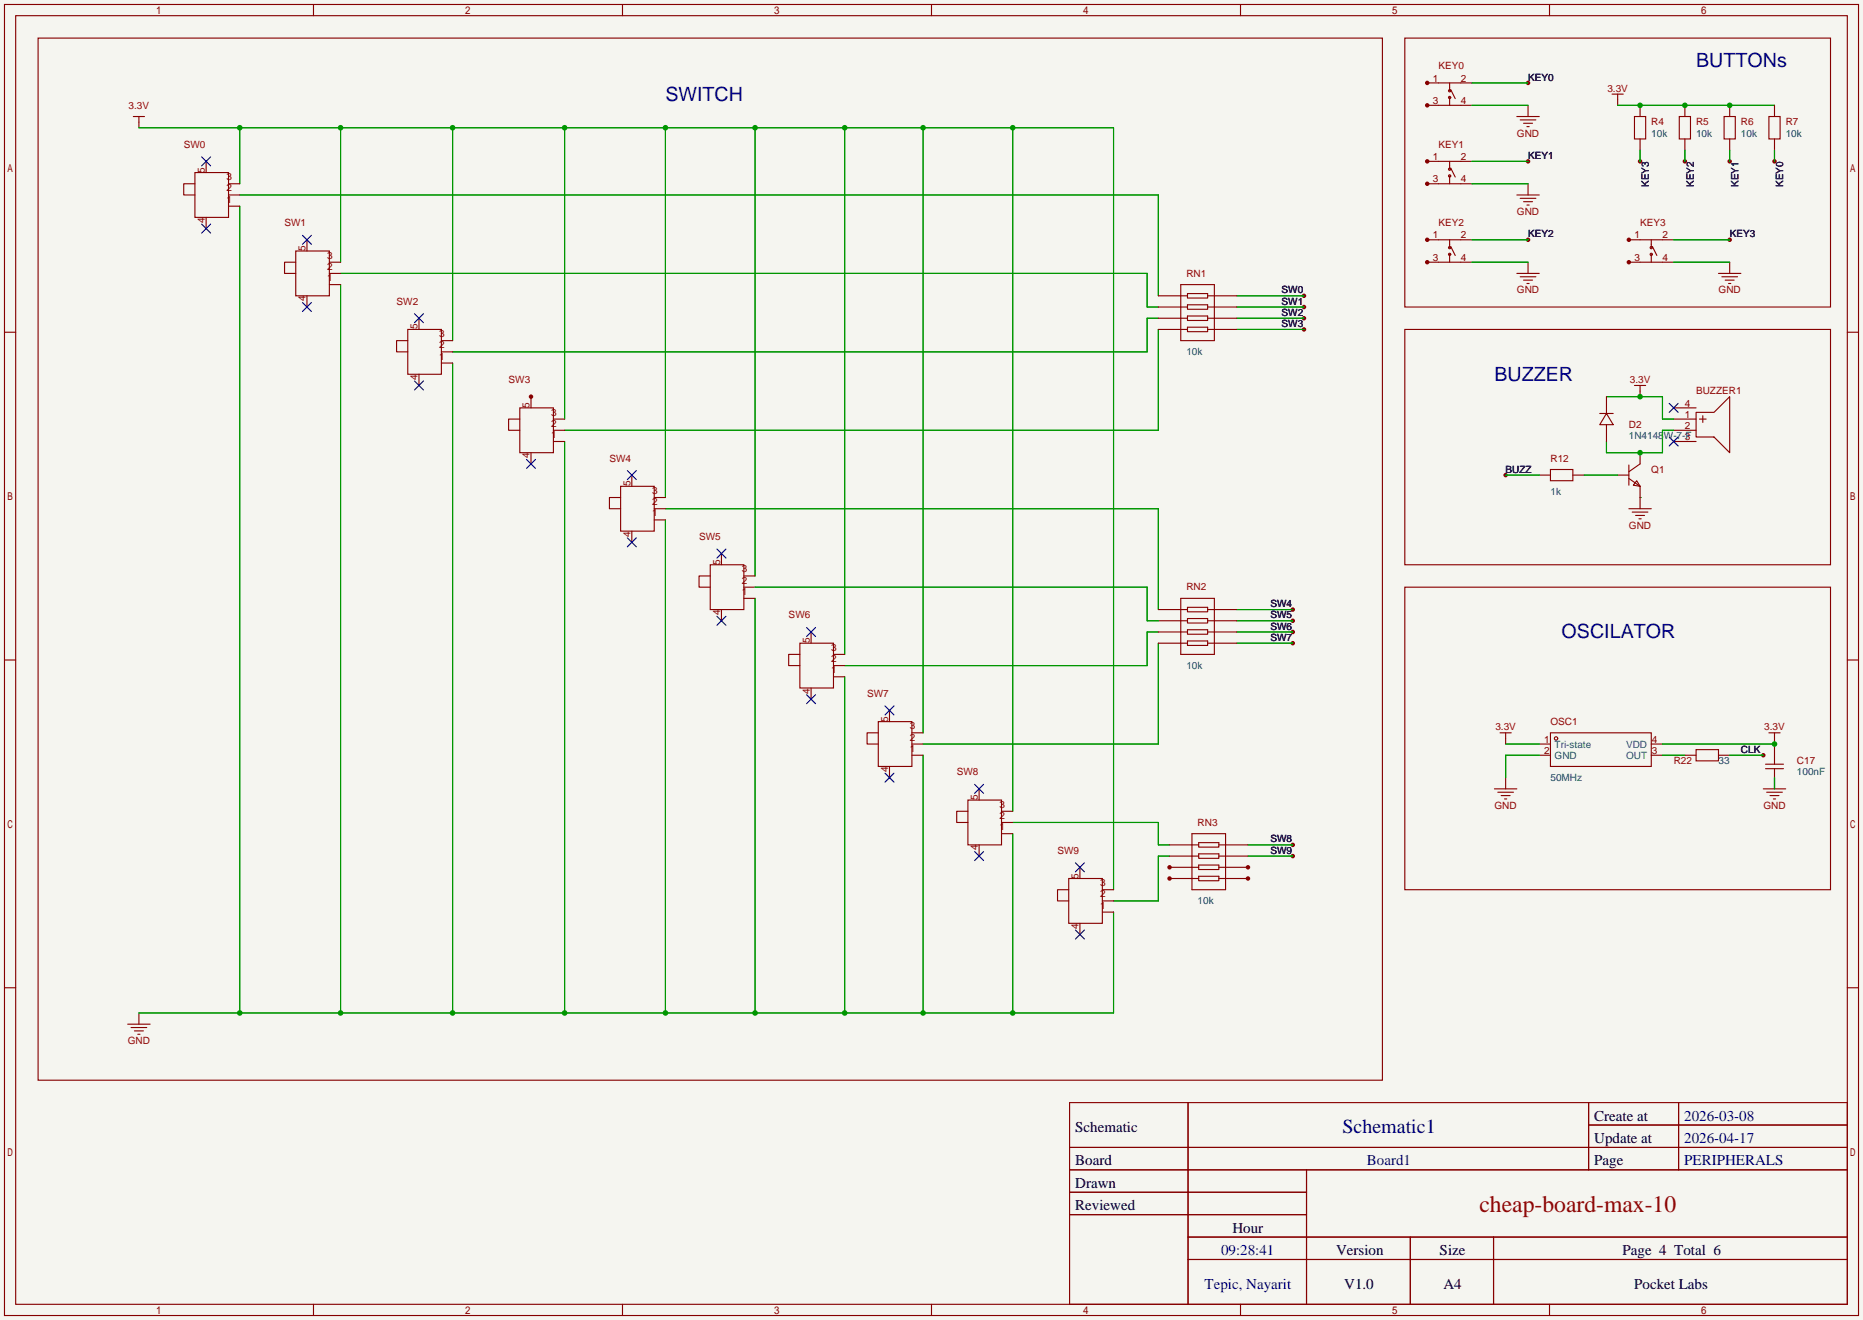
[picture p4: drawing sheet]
<svg xmlns="http://www.w3.org/2000/svg" width="422mm" height="299mm" viewBox="0 0 422 299" stroke-linecap="round" stroke-linejoin="round" font-family="sans-serif">
<path d="M0 0h422.4v299.2h-422.4z" fill="#f5f5f0"/>
<g fill="#850000">
<circle cx="120.4" cy="89.9" r=".51"/>
<circle cx="265.2" cy="196.6" r=".51"/>
<circle cx="265.2" cy="199.1" r=".51"/>
<circle cx="283" cy="199.1" r=".51"/>
<circle cx="283" cy="196.6" r=".51"/>
<circle cx="323.6" cy="18.8" r=".51"/>
<circle cx="323.6" cy="23.9" r=".51"/>
<circle cx="323.6" cy="36.6" r=".51"/>
<circle cx="323.6" cy="41.7" r=".51"/>
<circle cx="323.6" cy="54.4" r=".51"/>
<circle cx="323.6" cy="59.4" r=".51"/>
<circle cx="369.3" cy="54.4" r=".51"/>
<circle cx="369.3" cy="59.4" r=".51"/>
<circle cx="295.7" cy="74.7" r=".51"/>
<circle cx="293.1" cy="138.2" r=".51"/>
<circle cx="293.1" cy="140.7" r=".51"/>
<circle cx="293.1" cy="143.3" r=".51"/>
<circle cx="293.1" cy="145.8" r=".51"/>
<circle cx="293.1" cy="191.5" r=".51"/>
<circle cx="293.1" cy="194.1" r=".51"/>
<circle cx="295.7" cy="69.6" r=".51"/>
<circle cx="295.7" cy="67.1" r=".51"/>
<circle cx="295.7" cy="72.1" r=".51"/>
<circle cx="346.5" cy="18.8" r=".51"/>
<circle cx="346.5" cy="54.4" r=".51"/>
<circle cx="392.2" cy="54.4" r=".51"/>
<circle cx="346.5" cy="36.6" r=".51"/>
<circle cx="371.9" cy="36.6" r=".51"/>
<circle cx="382" cy="36.6" r=".51"/>
<circle cx="402.3" cy="36.6" r=".51"/>
<circle cx="392.2" cy="36.6" r=".51"/>
<circle cx="341.4" cy="107.7" r=".51"/>
<circle cx="399.8" cy="171.2" r=".51"/>
</g>
<g fill="none" stroke="#850000" stroke-width=".25">
<path d="M1 1h420.4v297.2h-420.4zM3.6 3.6h415.2v292.1h-415.2zM8.6 8.6h304.8v236.3h-304.8zM71.1 1v2.6M141.1 1v2.6M211.2 1v2.6M281.3 1v2.6M318.5 8.6h96.5v61h-96.5zM323.6 18.8h10.2M328.7 18.8v1.8M351.3 1v2.6M30.2 26.4h2.6"/>
<path d="M31.5 26.4v2.6M44.2 39.1h7.6v10.2h-7.6zM46.7 36.6v2.5M323.6 23.9h10.2M323.6 36.6h10.2M328.7 22.1v1.8M328.7 36.6v1.8M328.7 39.9v1.8M328.9 20.3l1 2.1M328.9 38.1l1 2M343.9 26.4h5.1M344.7 27.2h3.5"/>
<path d="M345.4 27.9h2.1M346.2 28.7h.5M346.5 23.9v2.5M365.5 21.3h2.5M366.8 21.3v2.6M370.6 26.4h2.5v5.1h-2.5zM371.9 23.9v2.5M371.9 31.5v2.5M380.7 26.4h2.6v5.1h-2.6zM382 23.9v2.5M382 31.5v2.5M390.9 26.4h2.5v5.1h-2.5z"/>
<path d="M392.2 23.9v2.5M392.2 31.5v2.5M401.1 26.4h2.5v5.1h-2.5zM402.3 23.9v2.5M402.3 31.5v2.5M44.2 41.7h-2.5v2.5h2.5M46.7 49.3v2.5M51.8 46.7h2.6M51.8 44.2h2.6M51.8 41.7h2.6M67.1 56.9h7.6v10.2h-7.6zM67.1 59.4h-2.6v2.6h2.6"/>
<path d="M69.6 54.4v2.5M74.7 59.4h2.5M323.6 59.4h10.2M323.6 41.7h10.2M323.6 54.4h10.2M328.7 54.4v1.7M328.7 57.7v1.7M328.9 55.9l1 2M343.9 44.2h5.1M344.7 45h3.5M345.4 45.7h2.1M346.2 46.5h.5"/>
<path d="M346.5 41.7v2.5M346.5 59.4v2.6M369.3 59.4h10.2M369.3 54.4h10.2M374.4 54.4v1.7M374.4 57.7v1.7M374.6 55.9l1.1 2M392.2 59.4v2.6M1 75.3h2.6M69.6 67.1v2.5M74.7 64.5h2.5M74.7 62h2.5"/>
<path d="M92.5 74.7h7.6v10.1h-7.6zM92.5 77.2h-2.6v2.6h2.6M95 72.1v2.6M100.1 79.8h2.5M100.1 77.2h2.5M262.6 67.1h6.6M262.6 69.6h6.6M262.6 72.1h6.6M262.6 74.7h6.6M267.7 64.5h7.6v12.7h-7.6zM269.2 66.5h4.6v1.1h-4.6zM269.2 69.1h4.6v1h-4.6z"/>
<path d="M269.2 71.6h4.6v1h-4.6zM269.2 74.2h4.6v1h-4.6zM273.8 67.1h6.6M273.8 69.6h6.6M273.8 72.1h6.6M273.8 74.7h6.6M318.5 74.7h96.5v53.3h-96.5zM343.9 62h5.1M344.7 62.7h3.5M345.4 63.5h2.1M346.2 64.3h.5M389.6 62h5.1"/>
<path d="M390.4 62.7h3.6M391.2 63.5h2M391.9 64.3h.5M418.8 75.3h2.6M95 84.8v2.6M100.1 82.3h2.5M117.9 92.5h7.6v10.1h-7.6zM117.9 95h-2.6v2.5h2.6M120.4 89.9v2.6M125.5 97.5h2.5M125.5 95h2.5M362.7 93.7h3.1"/>
<path d="M364.2 93.7l1.6 2.6h-3.1zM364.2 89.9v3.8M364.2 96.3v3.8M370.6 87.4h2.5M371.9 87.4v2.5M379.5 97.5h5.1M379.5 95h5.1M379.5 92.5h5.1M384.6 93.5h4l3.6-3.6v12.7l-3.6-3.5h-4zM385.3 95h1.5M386.1 94.2v1.6M120.4 102.6v2.6"/>
<path d="M125.5 100.1h2.5M140.7 110.2h7.6v10.2h-7.6zM140.7 112.8h-2.5v2.5h2.5M143.3 107.7v2.5M148.3 117.9h2.6M148.3 115.3h2.6M148.3 112.8h2.6M349 107.7h2.5M351.5 106.4h5.1v2.6h-5.1zM356.6 107.7h2.6M366.8 107.7h2.5M369.3 115.3h5.1"/>
<path d="M369.3 108.5l2.6 1.7M369.3 105.4v4.6M370.1 116.1h3.5M370.8 116.8h2.1M371.1 109l.8 1.2-1.6-.2zM371.6 117.6h.5M371.9 102.6v2.6l-2.6 1.7M371.9 110.2v5.1M379.5 100.1h5.1M143.3 120.4v2.5M161 128h7.7v10.2h-7.7zM161 130.6h-2.5v2.5h2.5"/>
<path d="M163.6 125.5v2.5M163.6 138.2v2.5M168.7 135.6h2.5M168.7 133.1h2.5M168.7 130.6h2.5M262.6 138.2h6.6M267.7 135.6h7.6v12.7h-7.6zM269.2 137.7h4.6v1h-4.6zM273.8 138.2h6.6M318.5 133.1h96.5v68.6h-96.5zM1 149.6h2.6M181.4 145.8h7.6v10.2h-7.6z"/>
<path d="M181.4 148.3h-2.6v2.6h2.6M183.9 143.3v2.5M183.9 156v2.5M189 153.4h2.5M189 150.9h2.5M189 148.3h2.5M262.6 140.7h6.6M262.6 143.3h6.6M262.6 145.8h6.6M269.2 140.2h4.6v1h-4.6zM269.2 142.7h4.6v1.1h-4.6zM269.2 145.3h4.6v1h-4.6z"/>
<path d="M273.8 140.7h6.6M273.8 143.3h6.6M273.8 145.8h6.6M418.8 149.6h2.6M199.1 163.6h7.7v10.1h-7.7zM199.1 166.1h-2.5v2.6h2.5M201.7 161v2.6M201.7 173.7v2.6M206.8 171.2h2.5M206.8 168.7h2.5M206.8 166.1h2.5M222 178.8v2.6"/>
<path d="M338.8 178.8h5.1M339.6 179.6h3.6M340.1 166.1h2.5M341.4 166.1v2.6M341.4 176.3v2.5M349 171.2h2.5M349 168.7h2.5M351.5 166.1h22.9v7.6h-22.9zM374.4 171.2h2.5M374.4 168.7h2.5M382 171.2h2.6M384.6 169.9h5v2.6h-5z"/>
<path d="M389.6 171.2h2.6M399.8 178.8h5.1M400.3 174.2h4.1M400.3 173.2h4.1M400.6 179.6h3.5M401.1 166.1h2.5M402.3 166.1v7.1M402.3 174.2v4.6M219.5 181.4h7.6v10.1h-7.6zM219.5 183.9h-2.6v2.5h2.6M222 191.5v2.6M227.1 189h2.5"/>
<path d="M227.1 186.4h2.5M227.1 183.9h2.5M242.3 199.1h7.6v10.2h-7.6zM244.9 196.6v2.5M265.2 191.5h6.6M265.2 194.1h6.6M265.2 196.6h6.6M265.2 199.1h6.6M270.3 189h7.6v12.7h-7.6zM271.8 191h4.6v1h-4.6zM271.8 193.5h4.6v1.1h-4.6zM271.8 196.1h4.6v1h-4.6z"/>
<path d="M271.8 198.6h4.6v1h-4.6zM276.4 191.5h6.6M276.4 194.1h6.6M276.4 196.6h6.6M276.4 199.1h6.6M340.4 180.3h2M341.1 181.1h.5M401.3 180.3h2.1M402.1 181.1h.5M242.3 201.7h-2.5v2.5h2.5M244.9 209.3v2.5M249.9 206.8h2.6"/>
<path d="M249.9 204.2h2.6M249.9 201.7h2.6M1 223.9h2.6M29 232.2h5M29.7 232.9h3.6M30.5 233.7h2M31.2 234.4h.5M31.5 229.6v2.6M418.8 223.9h2.6M242.5 249.9h176.3v45.8h-176.3zM269.4 249.9v45.8M360.2 249.9v15.3"/>
<path d="M360.2 255h58.6M380.6 249.9v15.3M242.5 260.1h176.3M242.5 265.2h176.3M242.5 270.3h53.7M242.5 275.3h53.7M296.2 265.2v30.5M71.1 295.7v2.5M141.1 295.7v2.5M211.2 295.7v2.5M269.4 280.4h149.4M269.4 285.5h149.4"/>
<path d="M281.3 295.7v2.5M319.8 280.4v15.3M338.6 280.4v15.3M351.3 295.7v2.5"/>
<circle cx="328.7" cy="39.9" r=".25"/>
<circle cx="328.7" cy="20.6" r=".25"/>
<circle cx="328.7" cy="38.4" r=".25"/>
<circle cx="328.7" cy="22.1" r=".25"/>
<circle cx="328.7" cy="57.7" r=".25"/>
<circle cx="328.7" cy="56.1" r=".25"/>
<circle cx="374.4" cy="57.7" r=".25"/>
<circle cx="374.4" cy="56.1" r=".25"/>
<circle cx="352.8" cy="167.4" r=".38"/>
</g>
<g fill="none" stroke="#009600" stroke-width=".25">
<path d="M333.8 18.8h12.7M31.5 29h221v172.7M54.4 29v12.7M77.2 29v30.4M102.6 29v48.2M128 29v66M150.9 29v83.8M171.2 29v101.6M191.5 29v119.3M209.3 29v137.1M229.6 29v154.9M333.8 23.9h12.7"/>
<path d="M333.8 36.6h12.7M366.8 23.9h35.5M371.9 34v2.6M382 34v2.6M392.2 34v2.6M402.3 34v2.6M54.4 46.7v182.9M54.4 44.2h208.2v22.9M333.8 41.7h12.7M333.8 54.4h12.7M333.8 59.4h12.7M379.5 54.4h12.7"/>
<path d="M379.5 59.4h12.7M77.2 64.5v165.1M77.2 62h182.9v7.6h2.5M262.6 74.7v22.8h-134.6M262.6 72.1h-2.5v7.7h-157.5M280.4 74.7h15.3M280.4 69.6h15.3M280.4 67.1h15.3M280.4 72.1h15.3M102.6 82.3v147.3M364.2 89.9h12.7v5.1h2.6M379.5 97.5h-2.6v5.1h-12.7v-2.5"/>
<path d="M128 100.1v129.5M150.9 117.9v111.7M150.9 115.3h111.7v22.9M341.4 107.7h7.6M359.2 107.7h7.6M371.9 112.8h.1M171.2 135.6v94M171.2 133.1h88.9v7.6h2.5M280.4 138.2h12.7M191.5 153.4v76.2M262.6 143.3h-2.5v7.6h-68.6M262.6 145.8v22.9h-53.3"/>
<path d="M280.4 140.7h12.7M280.4 143.3h12.7M280.4 145.8h12.7M209.3 171.2v58.4M341.4 168.7h7.6M349 171.2h-7.6v5.1M376.9 168.7h25.4M376.9 171.2h5.1M392.2 171.2h7.6M402.3 176.3v2.5M229.6 189v40.6M229.6 186.4h33v5.1h2.6"/>
<path d="M265.2 194.1h-2.6v10.1h-10.1M283 191.5h10.1M283 194.1h10.1M252.5 206.8v22.8h-221"/>
</g>
<g fill="none" stroke="#000085" stroke-width=".25">
<path d="M45.7 35.6l2.1 2M47.8 35.6l-2.1 2M45.7 50.8l2.1 2M47.8 50.8l-2.1 2M68.6 53.3l2 2.1M70.6 53.3l-2 2.1M68.6 68.6l2 2M70.6 68.6l-2 2M94 71.1l2 2.1M96 71.1l-2 2.1M94 86.4l2 2M96 86.4l-2 2"/>
<path d="M378.5 91.4l2 2.1M378.5 99.1l2 2M380.5 91.4l-2 2.1M380.5 99.1l-2 2M119.4 104.1l2 2.1M121.4 104.1l-2 2.1M142.2 106.7l2.1 2M144.3 106.7l-2.1 2M142.2 121.9l2.1 2.1M144.3 121.9l-2.1 2.1M162.6 139.7l2 2M162.6 124.5l2 2"/>
<path d="M164.6 139.7l-2 2M164.6 124.5l-2 2M182.9 142.2l2 2.1M182.9 157.5l2 2M184.9 157.5l-2 2M184.9 142.2l-2 2.1M200.7 175.3l2 2M200.7 160l2 2.1M202.7 175.3l-2 2M202.7 160l-2 2.1M221 177.8l2 2M223 177.8l-2 2"/>
<path d="M221 193l2 2.1M223 193l-2 2.1M243.8 195.6l2.1 2M245.9 195.6l-2.1 2M243.8 210.8l2.1 2.1M245.9 210.8l-2.1 2.1"/>
</g>
<g fill="#009600">
<circle cx="54.4" cy="29" r=".63"/>
<circle cx="77.2" cy="29" r=".63"/>
<circle cx="102.6" cy="29" r=".63"/>
<circle cx="128" cy="29" r=".63"/>
<circle cx="150.9" cy="29" r=".63"/>
<circle cx="171.2" cy="29" r=".63"/>
<circle cx="191.5" cy="29" r=".63"/>
<circle cx="209.3" cy="29" r=".63"/>
<circle cx="229.6" cy="29" r=".63"/>
<circle cx="54.4" cy="229.6" r=".63"/>
<circle cx="77.2" cy="229.6" r=".63"/>
<circle cx="102.6" cy="229.6" r=".63"/>
<circle cx="128" cy="229.6" r=".63"/>
<circle cx="150.9" cy="229.6" r=".63"/>
<circle cx="171.2" cy="229.6" r=".63"/>
<circle cx="191.5" cy="229.6" r=".63"/>
<circle cx="209.3" cy="229.6" r=".63"/>
<circle cx="229.6" cy="229.6" r=".63"/>
<circle cx="371.9" cy="23.9" r=".63"/>
<circle cx="382" cy="23.9" r=".63"/>
<circle cx="392.2" cy="23.9" r=".63"/>
<circle cx="371.9" cy="89.9" r=".63"/>
<circle cx="371.9" cy="102.6" r=".63"/>
<circle cx="402.3" cy="168.7" r=".63"/>
</g>
<text font-size="5.4" fill="#900" x="335.4" y="274.8">cheap-board-max-10</text>
<g font-size="4.5" fill="#0000c2">
<text x="384.6" y="15.2">BUTTONs</text>
<text x="150.9" y="22.8">SWITCH</text>
<text x="338.8" y="86.3">BUZZER</text>
<text x="354.1" y="144.7">OSCILATOR</text>
</g>
<text font-size="4.5" fill="#009" x="304.4" y="256.8">Schematic1</text>
<g font-size="3.4">
<text x="243.8" y="256.5">Schematic</text>
<text x="361.5" y="254">Create at</text>
<text x="361.5" y="259.1">Update at</text>
<text x="243.8" y="264.2">Board</text>
<text x="243.8" y="269.2">Drawn</text>
<text x="361.5" y="264.2">Page</text>
<text x="243.8" y="274.3">Reviewed</text>
<text x="279.4" y="279.4">Hour</text>
<text x="303" y="284.5">Version</text>
<text x="326.4" y="284.5">Size</text>
<text x="367.9" y="284.5">Page 4 Total 6</text>
<text x="304.8" y="292.1">V1.0</text>
<text x="327.3" y="292.1">A4</text>
<text x="370.5" y="292.1">Pocket Labs</text>
</g>
<g font-size="3.4" fill="#009">
<text x="381.9" y="254">2026-03-08</text>
<text x="381.9" y="259.1">2026-04-17</text>
<text x="309.9" y="264.2">Board1</text>
<text x="381.9" y="264.2">PERIPHERALS</text>
</g>
<g font-size="3.4" fill="#0000c2">
<text x="276.9" y="284.5">09:28:41</text>
<text x="273.1" y="292.1">Tepic, Nayarit</text>
</g>
<g font-size="2.3" fill="#a90000">
<text x="326.1" y="15.7">KEY0</text>
<text x="364.4" y="20.8">3.3V</text>
<text x="29.2" y="24.6">3.3V</text>
<text x="374.4" y="28.4">R4</text>
<text x="384.6" y="28.4">R5</text>
<text x="394.7" y="28.4">R6</text>
<text x="404.9" y="28.4">R7</text>
<text x="41.7" y="33.5">SW0</text>
<text x="326.1" y="33.5">KEY1</text>
<text x="343.9" y="31">GND</text>
<text x="64.5" y="51.3">SW1</text>
<text x="326.1" y="51.3">KEY2</text>
<text x="343.9" y="48.7">GND</text>
<text x="371.9" y="51.3">KEY3</text>
<text x="269" y="62.7">RN1</text>
<text x="89.9" y="69.1">SW2</text>
<text x="343.9" y="66.5">GND</text>
<text x="389.7" y="66.5">GND</text>
<text x="115.3" y="86.8">SW3</text>
<text x="369.5" y="86.8">3.3V</text>
<text x="384.6" y="89.4">BUZZER1</text>
<text x="369.3" y="97">D2</text>
<text x="138.2" y="104.6">SW4</text>
<text x="351.5" y="104.6">R12</text>
<text x="374.4" y="107.2">Q1</text>
<text x="369.3" y="119.9">GND</text>
<text x="158.5" y="122.4">SW5</text>
<text x="269" y="133.8">RN2</text>
<text x="178.8" y="140.2">SW6</text>
<text x="196.6" y="158">SW7</text>
<text x="339" y="165.6">3.3V</text>
<text x="351.5" y="164.3">OSC1</text>
<text x="400" y="165.6">3.3V</text>
<text x="379.5" y="173.2">R22</text>
<text x="407.4" y="173.2">C17</text>
<text x="216.9" y="175.7">SW8</text>
<text x="338.9" y="183.4">GND</text>
<text x="399.8" y="183.4">GND</text>
<text x="271.5" y="187.2">RN3</text>
<text x="239.8" y="193.5">SW9</text>
<text x="29" y="236.7">GND</text>
</g>
<g font-size="2.3" fill="#840000">
<text x="324.9" y="18.5">1</text>
<text x="324.9" y="23.6">3</text>
<text x="331.2" y="18.5">2</text>
<text x="331.2" y="23.6">4</text>
<text x="46.4" y="39.1" transform="rotate(-90 46.4 39.1)">5</text>
<text x="51.3" y="40.9">3</text>
<text x="324.9" y="36.3">1</text>
<text x="324.9" y="41.3">3</text>
<text x="331.2" y="36.3">2</text>
<text x="331.2" y="41.3">4</text>
<text x="51.3" y="45.9">1</text>
<text x="51.3" y="43.4">2</text>
<text x="46.4" y="50.5" transform="rotate(-90 46.4 50.5)">4</text>
<text x="69.3" y="56.9" transform="rotate(-90 69.3 56.9)">5</text>
<text x="74.2" y="58.6">3</text>
<text x="324.9" y="54">1</text>
<text x="324.9" y="59.1">3</text>
<text x="331.2" y="54">2</text>
<text x="331.2" y="59.1">4</text>
<text x="370.6" y="54">1</text>
<text x="370.6" y="59.1">3</text>
<text x="376.9" y="54">2</text>
<text x="376.9" y="59.1">4</text>
<text x="74.2" y="63.7">1</text>
<text x="74.2" y="61.2">2</text>
<text x="69.3" y="68.3" transform="rotate(-90 69.3 68.3)">4</text>
<text x="94.7" y="74.7" transform="rotate(-90 94.7 74.7)">5</text>
<text x="99.6" y="76.4">3</text>
<text x="99.6" y="81.5">1</text>
<text x="99.6" y="79">2</text>
<text x="94.7" y="86.1" transform="rotate(-90 94.7 86.1)">4</text>
<text x="120.1" y="92.5" transform="rotate(-90 120.1 92.5)">5</text>
<text x="125" y="94.2">3</text>
<text x="382" y="92.1">4</text>
<text x="382" y="94.7">1</text>
<text x="125" y="99.3">1</text>
<text x="125" y="96.7">2</text>
<text x="382" y="99.8">3</text>
<text x="382" y="97.2">2</text>
<text x="120.1" y="103.9" transform="rotate(-90 120.1 103.9)">4</text>
<text x="142.9" y="110.2" transform="rotate(-90 142.9 110.2)">5</text>
<text x="147.8" y="112">3</text>
<text x="147.8" y="117.1">1</text>
<text x="147.8" y="114.5">2</text>
<text x="142.9" y="121.7" transform="rotate(-90 142.9 121.7)">4</text>
<text x="163.3" y="128" transform="rotate(-90 163.3 128)">5</text>
<text x="168.2" y="129.8">3</text>
<text x="168.2" y="134.8">1</text>
<text x="168.2" y="132.3">2</text>
<text x="163.3" y="139.4" transform="rotate(-90 163.3 139.4)">4</text>
<text x="183.6" y="145.8" transform="rotate(-90 183.6 145.8)">5</text>
<text x="188.5" y="147.5">3</text>
<text x="188.5" y="152.6">1</text>
<text x="188.5" y="150.1">2</text>
<text x="183.6" y="157.2" transform="rotate(-90 183.6 157.2)">4</text>
<text x="201.4" y="163.6" transform="rotate(-90 201.4 163.6)">5</text>
<text x="206.3" y="167.9">2</text>
<text x="206.3" y="165.3">3</text>
<text x="206.3" y="170.4">1</text>
<text x="350.1" y="168.3">1</text>
<text x="350.1" y="170.9">2</text>
<text x="374.5" y="170.9">3</text>
<text x="374.5" y="168.3">4</text>
<text x="201.4" y="175" transform="rotate(-90 201.4 175)">4</text>
<text x="221.7" y="181.4" transform="rotate(-90 221.7 181.4)">5</text>
<text x="226.6" y="185.6">2</text>
<text x="226.6" y="183.1">3</text>
<text x="226.6" y="188.2">1</text>
<text x="221.7" y="192.8" transform="rotate(-90 221.7 192.8)">4</text>
<text x="244.5" y="199.1" transform="rotate(-90 244.5 199.1)">5</text>
<text x="249.4" y="203.4">2</text>
<text x="249.4" y="200.9">3</text>
<text x="249.4" y="206">1</text>
<text x="244.5" y="210.6" transform="rotate(-90 244.5 210.6)">4</text>
</g>
<g font-size="2.3">
<text x="346.5" y="18.3">KEY0</text>
<text x="346.5" y="36">KEY1</text>
<text x="373.9" y="42.4" transform="rotate(-90 373.9 42.4)">KEY3</text>
<text x="384" y="42.4" transform="rotate(-90 384 42.4)">KEY2</text>
<text x="394.2" y="42.4" transform="rotate(-90 394.2 42.4)">KEY1</text>
<text x="404.3" y="42.4" transform="rotate(-90 404.3 42.4)">KEY0</text>
<text x="346.5" y="53.8">KEY2</text>
<text x="392.2" y="53.8">KEY3</text>
<text x="290.6" y="69.1">SW1</text>
<text x="290.6" y="66.5">SW0</text>
<text x="290.6" y="71.6">SW2</text>
<text x="290.6" y="74.1">SW3</text>
<text x="341.4" y="107.2">BUZZ</text>
<text x="288" y="137.6">SW4</text>
<text x="288" y="140.2">SW5</text>
<text x="288" y="142.7">SW6</text>
<text x="288" y="145.3">SW7</text>
<text x="394.7" y="170.7">CLK</text>
<text x="288" y="191">SW8</text>
<text x="288" y="193.5">SW9</text>
</g>
<g font-size="2.3" fill="#006464">
<text x="374.4" y="31">10k</text>
<text x="384.6" y="31">10k</text>
<text x="394.7" y="31">10k</text>
<text x="404.9" y="31">10k</text>
<text x="269" y="80.5">10k</text>
<text x="369.3" y="99.5">1N4148W-7-F</text>
<text x="351.5" y="112.2">1k</text>
<text x="269" y="151.6">10k</text>
<text x="389.6" y="173.2">33</text>
<text x="351.5" y="177">50MHz</text>
<text x="407.4" y="175.7">100nF</text>
<text x="271.5" y="204.9">10k</text>
</g>
<g font-size="2.3" fill="#008484">
<text x="352.5" y="169.6">Tri-state</text>
<text x="352.5" y="172.2">GND</text>
<text x="368.7" y="172.2">OUT</text>
<text x="368.7" y="169.6">VDD</text>
</g>
</svg>
